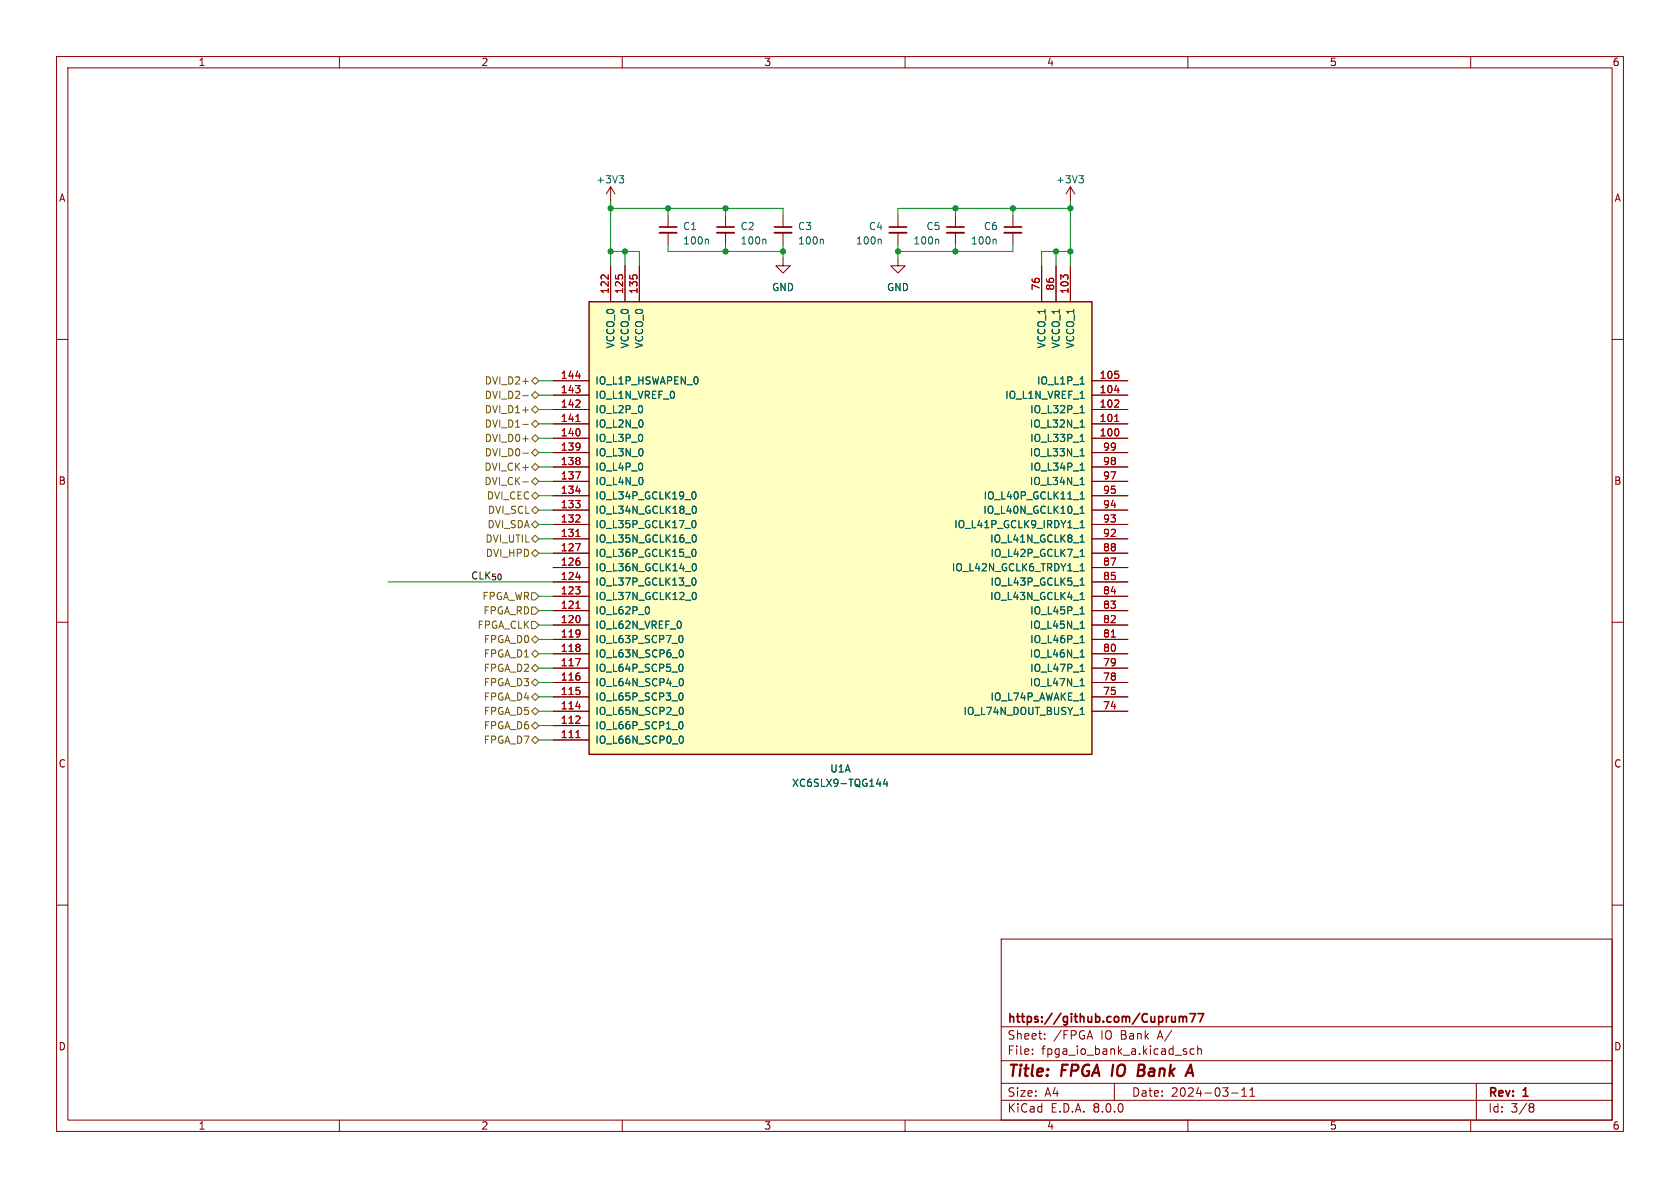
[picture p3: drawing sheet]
<svg xmlns="http://www.w3.org/2000/svg" width="297mm" height="210mm" viewBox="0 0 297 210" stroke-linecap="round" stroke-linejoin="round" font-family="sans-serif">
<g fill="none" stroke="#840000" stroke-width=".18">
<path d="M10 10h277v190h-277zM12 12h273v186h-273zM60 10v2M110 10v2M160 10v2M210 10v2M260 10v2M107.9 33l-.7 1.3M107.9 33v2.6M107.9 33l.8 1.3M118.1 38.1v2M128.3 38.1v2"/>
<path d="M138.4 38.1v2M168.9 38.1v2M179.1 38.1v2M189.2 33l.8 1.3M189.2 33v2.6M189.2 33l-.7 1.3M10 60h2M118.1 41.1v2.1M128.3 41.1v2.1M138.4 41.1v2.1M168.9 41.1v2.1M179.1 41.1v2.1"/>
<path d="M285 60h2M10 110h2M285 110h2M10 160h2M285 160h2M177 166h108v32h-108zM60 198v2M110 198v2M160 198v2M177 194.5h108M177 191.5h108M177 187.5h108"/>
<path d="M177 181.5h108M182.5 186.3v.1M182.5 185.5v.1M184.7 183.6v.1M184.7 182.8v.1M197 191.5v3M209.4 185.9l.3 .1 .1 .2-.2 .2h-.3M209.4 185.4l.3 .1M210 198v2M211.1 185.5l-.4-.1-.3 .3v.4l.1 .2h.6M211.7 185.5l.3-.1 .3 .1 .1 .9M211.7 184.9v1.5"/>
<path d="M217.7 193.2h1.2M219.5 193.8h.9M219.5 192.7l.5-.4v1.5M221 193.8h.8M221 192.7l.4-.4v1.5M260 198v2M261 191.5v6.5M270.6 195.1h.3l.3 .3-.3 .3M270.6 195.7h.3M270.9 195.7l.2 .2 .1 .4-.3 .3h-.3"/>
</g>
<path d="M196.8 188.2l-.3 2M201.2 189.2h.7M201.4 188.2h.6M201.9 189.2l.3 .1M202.1 190.1l-1 .1M202.1 189.1l-.2 .1M210.5 188.2l.4 2" fill="none" stroke="#840000" stroke-width=".4"/>
<path d="M116.6 40.1h3M126.7 40.1h3.1M136.9 40.1h3.1M167.4 40.1h3M177.5 40.1h3.1M208.5 179.7v1M208.5 179.8l.4-.1 .2 .2M209.1 179.9l.2-.2 .4 .1 .1 .9M209.1 179.9v.8M210.3 179.2h1l-.6 1.5M211.8 179.2h1l-.7 1.5" fill="none" stroke="#840000" stroke-width=".3"/>
<path d="M116.6 41.1h3M126.7 41.1h3.1M136.9 41.1h3.1M167.4 41.1h3M177.5 41.1h3.1" fill="none" stroke="#840000" stroke-width=".33"/>
<path d="M109.5 31.1h.7l-.4 .4M110 31.5l.2 .3v.3l-.2 .2M190.7 31.1h.8l-.4 .4M191.3 31.5l.2 .3v.3l-.2 .2M125.1 42.3l.1 .2v.6M135.2 42.3l.2 .2v.6M145.4 42.3l.2 .2v.6M165.8 42.3l.2 .2v.6M175.9 42.3l.2 .2v.6" fill="none" stroke="#006464" stroke-width=".18"/>
<path d="M104.1 53.3h88.9v80.1h-88.9z" fill="#ffffc2"/>
<path d="M104.1 53.3h88.9v80.1h-88.9z" fill="none" stroke="#840000" stroke-width=".25"/>
<g fill="none" stroke="#840000" stroke-width=".18">
<path d="M158.7 38.1v2M107.9 47v6.3M110.5 47v6.3M113 47v6.3M138.4 45.7v1.3h1.3l-1.3 1.3-1.2-1.3h1.2M158.7 45.7v1.3h-1.2l1.2 1.3 1.3-1.3h-1.3M158.7 41.1v2.1M184.1 47v6.3M186.7 47v6.3M189.2 47v6.3M97.8 77.5h6.3M97.8 74.9h6.3"/>
<path d="M97.8 72.4h6.3M97.8 69.9h6.3M97.8 67.3h6.3M193 77.5h6.4M193 74.9h6.4M193 72.4h6.4M193 69.9h6.4M193 67.3h6.4M97.8 97.8h6.3M97.8 95.3h6.3M97.8 92.7h6.3M97.8 90.2h6.3"/>
<path d="M97.8 87.6h6.3M97.8 85.1h6.3M97.8 82.6h6.3M97.8 80h6.3M193 97.8h6.4M193 95.3h6.4M193 92.7h6.4M193 90.2h6.4M193 87.6h6.4M193 85.1h6.4M193 82.6h6.4M193 80h6.4"/>
<path d="M97.8 118.1h6.3M97.8 115.6h6.3M97.8 113h6.3M97.8 110.5h6.3M97.8 108h6.3M97.8 105.4h6.3M97.8 102.9h6.3M97.8 100.3h6.3M193 118.1h6.4M193 115.6h6.4M193 113h6.4M193 110.5h6.4"/>
<path d="M193 108h6.4M193 105.4h6.4M193 102.9h6.4M193 100.3h6.4M97.8 130.8h6.3M97.8 128.3h6.3M97.8 125.7h6.3M97.8 123.2h6.3M97.8 120.7h6.3M193 125.7h6.4M193 123.2h6.4M193 120.7h6.4"/>
</g>
<g fill="none" stroke="#006464" stroke-width=".18">
<path d="M155.6 42.3l.2 .2v.6M191 78h.7M191 75.5h.7M191 73h.7M191 70.4h.7M191 67.9h.7M191.2 71.9l.1-.2v1.3M191.2 74.4l.1-.2v1.3M191.2 77l.1-.2v1.2M191.2 79.5l.1-.2v1.3M122.4 87.2l.2-.3a.68 .68 0 0 1 .5 .7 .68 .68 0 0 1-.5 .6l-.2-.2M122.4 92.3l.2-.3a.68 .68 0 0 1 .5 .7 .68 .68 0 0 1-.5 .6l-.2-.3"/>
<path d="M122.4 97.3l.2-.2a.68 .68 0 0 1 .5 .6 .68 .68 0 0 1-.5 .7l-.2-.3M122.5 89.6l.2-.1a.68 .68 0 0 1 .4 .6 .68 .68 0 0 1-.4 .6l-.2-.1M122.5 94.7l.2-.1a.68 .68 0 0 1 .4 .6 .68 .68 0 0 1-.4 .6l-.2-.1M122.5 99.8l.2-.2a.68 .68 0 0 1 .4 .7 .68 .68 0 0 1-.4 .6l-.2-.1M191 87.3l.3-.4v1.3M191 89.8l.3-.3v1.2M191 92.4l.3-.4v1.3M191 94.9l.3-.3v1.2M191 97.5l.3-.4v1.3M191 98.4h.7M191 95.8h.7M191 93.3h.7"/>
<path d="M191 90.7h.7M191 88.2h.7M191 85.7h.7M191 83.1h.7M191 80.6h.7M191.2 82l.1-.1v1.2M191.2 84.6l.1-.2v1.3M114.6 107.3l.2 .4-.2 .8M120.2 112.4l.1-.1a.68 .68 0 0 1 .5 .7 .68 .68 0 0 1-.5 .6l-.1-.1M120.2 117.5l.1-.1a.68 .68 0 0 1 .5 .7 .68 .68 0 0 1-.5 .6l-.1-.1M120.3 114.9h.1a.68 .68 0 0 1 .4 .6 .68 .68 0 0 1-.4 .6h-.1M122.4 102.4l.2-.2a.68 .68 0 0 1 .5 .6 .68 .68 0 0 1-.5 .6l-.2-.2"/>
<path d="M122.5 104.8l.2-.1a.68 .68 0 0 1 .4 .7 .68 .68 0 0 1-.4 .6l-.2-.1M191 100l.3-.4v1.3M191 102.5l.3-.3v1.2M191 105.1l.3-.4v1.3M191 118.7h.7M191 116.1h.7M191 113.6h.7M191 106h.7M191 103.4h.7M191 100.9h.7M191 111.1h.7M191 108.5h.7"/>
<path d="M191.2 107.4l.1-.1v1.2M191.2 110l.1-.2v1.3M191.2 112.5l.1-.2v1.3M191.2 115.1l.1-.2v1.2M191.2 117.6l.1-.2v1.3M120.2 127.6h.1a.68 .68 0 0 1 .5 .6 .68 .68 0 0 1-.5 .6h-.1M120.2 122.6l.1-.1a.68 .68 0 0 1 .5 .6 .68 .68 0 0 1-.5 .7l-.1-.1M120.3 130.2l.1-.1a.68 .68 0 0 1 .4 .7 .68 .68 0 0 1-.4 .6l-.1-.1M120.3 120h.1a.68 .68 0 0 1 .4 .6 .68 .68 0 0 1-.4 .6h-.1M120.3 125.1l.1-.1a.68 .68 0 0 1 .4 .7 .68 .68 0 0 1-.4 .6l-.1-.1M155 138.6h.8M156.5 137.7l-.3 .9h.8"/>
<path d="M156.8 138.2v.8M191 126.3h.7M191 123.8h.7M191 121.2h.7M191.2 120.1l.1-.1v1.2"/>
</g>
<g fill="none" stroke="#a90000" stroke-width=".18">
<path d="M106.4 48.7h.4M107.5 48.6v.8M101.8 72h.7M101.8 74.5h.7M101.8 66.5h.8M102.5 70.8v.4M197 72h.8M197.1 74.5h.7M197.1 69h.7M197.7 70.8v.4M101.8 96.1h.8l-.5 1.3M101.8 92.3h.7"/>
<path d="M101.8 83.4h.8l-.5 1.3M101.8 94.8h.7M101.8 86.8h.8M102.5 91.1v.5M101.8 116.4h.8l-.5 1.3M101.8 107.5h.7M101.8 102h.8M196.5 112.6h.7M101.8 127.9h.7M101.8 130.4h.7M101.8 124.9h.8M102.5 126.7v.4"/>
</g>
<path d="M157.2 41.1h3.1" fill="none" stroke="#840000" stroke-width=".33"/>
<path d="M157.2 40.1h3.1" fill="none" stroke="#840000" stroke-width=".3"/>
<g fill="none" stroke="#725600" stroke-width=".18">
<path d="M92.4 75h1M92.4 77.6h1M92.4 67.4h1M92.4 72.5h1M92.4 69.9h1M94 74.9l.6-.6 .6 .6-.6 .7zM94 77.5l.6-.7 .6 .7-.6 .6zM94 67.3l.6-.6 .6 .6-.6 .6zM94 69.9l.6-.7 .6 .7-.6 .6zM94.6 71.8l.6 .6-.6 .6-.6-.6zM92.4 85.2h1M92.4 80.1h1"/>
<path d="M94 92.7l.6-.6 .6 .6-.6 .6zM94 85.1l.6-.6 .6 .6-.6 .6zM94 80l.6-.6 .6 .6-.6 .6zM94 82.6l.6-.7 .6 .7-.6 .6zM94 87.6l.6-.6 .6 .6-.6 .7zM94 97.8l.6-.6 .6 .6-.6 .6zM94 95.3l.6-.7 .6 .7-.6 .6zM94.6 89.5l.6 .7-.6 .6-.6-.6zM94 113l.6-.6 .6 .6-.6 .7zM94 109.9h.6l.6 .6-.6 .6h-.6zM94 104.8h.6l.6 .6-.6 .6h-.6zM94 107.3h.6l.6 .7-.6 .6h-.6z"/>
<path d="M94 115.6l.6-.7 .6 .7-.6 .6zM94.6 117.5l.6 .6-.6 .6-.6-.6zM94 128.3l.6-.7 .6 .7-.6 .6zM94 123.2l.6-.6 .6 .6-.6 .6zM94 120.7l.6-.7 .6 .7-.6 .6zM94 125.7l.6-.6 .6 .6-.6 .7zM94.6 130.2l.6 .6-.6 .6-.6-.6z"/>
</g>
<g fill="none" stroke="#009600" stroke-width=".18">
<path d="M107.9 36.8h30.5v1.3M107.9 35.6v11.4M118.1 36.8v1.3M128.3 36.8v1.3M168.9 36.8v1.3M179.1 36.8v1.3M189.2 36.8h-30.5v1.3M189.2 35.6v11.4M107.9 44.5h5.1v2.5M110.5 44.5v2.5M118.1 43.2v1.3h20.3M128.3 43.2v1.3"/>
<path d="M138.4 43.2v2.5M158.7 43.2v2.5M168.9 43.2v1.3M179.1 43.2v1.3h-20.4M186.7 44.5v2.5M189.2 44.5h-5.1v2.5M95.2 74.9h2.6M95.2 69.9h2.6M95.2 67.3h2.6M95.2 77.5h2.6M95.2 72.4h2.6M95.2 92.7h2.6"/>
<path d="M95.2 87.6h2.6M95.2 85.1h2.6M95.2 90.2h2.6M95.2 95.3h2.6M95.2 97.8h2.6M95.2 80h2.6M95.2 82.6h2.6M68.6 102.9h29.2M95.2 108h2.6M95.2 113h2.6M95.2 118.1h2.6M95.2 110.5h2.6"/>
<path d="M95.2 105.4h2.6M95.2 115.6h2.6M95.2 130.8h2.6M95.2 125.7h2.6M95.2 120.7h2.6M95.2 123.2h2.6M95.2 128.3h2.6"/>
</g>
<g fill="#009600" stroke="#009600" stroke-width=".18">
<circle cx="110.5" cy="44.5" r=".46"/>
<circle cx="107.9" cy="44.5" r=".46"/>
<circle cx="107.9" cy="36.8" r=".46"/>
<circle cx="128.3" cy="36.8" r=".46"/>
<circle cx="118.1" cy="36.8" r=".46"/>
<circle cx="128.3" cy="44.5" r=".46"/>
<circle cx="158.7" cy="44.5" r=".46"/>
<circle cx="138.4" cy="44.5" r=".46"/>
<circle cx="168.9" cy="36.8" r=".46"/>
<circle cx="179.1" cy="36.8" r=".46"/>
<circle cx="189.2" cy="36.8" r=".46"/>
<circle cx="189.2" cy="44.5" r=".46"/>
<circle cx="168.9" cy="44.5" r=".46"/>
<circle cx="186.7" cy="44.5" r=".46"/>
</g>
<g font-size="2.8" fill="#840000">
<text x="178" y="190.9">Title:</text>
<text x="187.7" y="190.9">FPGA</text>
<text x="197.4" y="190.9">IO</text>
<text x="202.8" y="190.9">Bank</text>
</g>
<g font-size="2.1" fill="#840000">
<text x="178" y="184">Sheet:</text>
<text x="178" y="181.2">https://github.com/Cuprum77</text>
<text x="186.2" y="184">/FPGA</text>
<text x="194.7" y="184">IO Bank</text>
<text x="205" y="184">A/</text>
<text x="178" y="186.7">File:</text>
<text x="184.1" y="186.7">fpga_io_bank_a.kicad_sch</text>
<text x="178" y="196.9">KiCad</text>
<text x="178" y="194.1">Size:</text>
<text x="184.7" y="194.1">A4</text>
<text x="185.7" y="196.9">E.D.A.</text>
<text x="193.3" y="196.9">8.0.0</text>
<text x="200" y="194.1">Date:</text>
<text x="207" y="194.1">2024-03-11</text>
<text x="263" y="194.3">Rev:</text>
<text x="263" y="196.9">Id:</text>
<text x="267.1" y="196.9">3/8</text>
<text x="269.4" y="194.3">1</text>
</g>
<g font-size="1.8" fill="#840000">
<text x="35" y="11.9">1</text>
<text x="85" y="11.9">2</text>
<text x="135" y="11.9">3</text>
<text x="185" y="11.9">4</text>
<text x="235" y="11.9">5</text>
<text x="285" y="11.9">6</text>
<text x="10.3" y="35.9">A</text>
<text x="285.3" y="35.9">A</text>
<text x="10.3" y="85.9">B</text>
<text x="285.3" y="85.9">B</text>
<text x="10.3" y="135.9">C</text>
<text x="285.3" y="135.9">C</text>
<text x="10.3" y="185.9">D</text>
<text x="285.3" y="185.9">D</text>
<text x="35" y="199.9">1</text>
<text x="85" y="199.9">2</text>
<text x="135" y="199.9">3</text>
<text x="185" y="199.9">4</text>
<text x="235" y="199.9">5</text>
<text x="285" y="199.9">6</text>
</g>
<g font-size="1.8" fill="#006464">
<text x="105.3" y="32.6">+3V3</text>
<text x="186.6" y="32.6">+3V3</text>
<text x="120.7" y="40.9">C1</text>
<text x="130.8" y="40.9">C2</text>
<text x="141" y="40.9">C3</text>
<text x="153.5" y="40.9">C4</text>
<text x="163.7" y="40.9">C5</text>
<text x="173.8" y="40.9">C6</text>
<text x="120.7" y="43.4">100n</text>
<text x="130.8" y="43.4">100n</text>
<text x="141" y="43.4">100n</text>
<text x="151.2" y="43.4">100n</text>
<text x="161.4" y="43.4">100n</text>
<text x="171.5" y="43.4">100n</text>
<text x="136.4" y="51.7">GND</text>
<text x="156.7" y="51.7">GND</text>
<text x="108.8" y="61.7" transform="rotate(-90 108.8 61.7)">VCCO_0</text>
<text x="111.4" y="61.7" transform="rotate(-90 111.4 61.7)">VCCO_0</text>
<text x="113.9" y="61.7" transform="rotate(-90 113.9 61.7)">VCCO_0</text>
<text x="185" y="61.7" transform="rotate(-90 185 61.7)">VCCO_1</text>
<text x="187.6" y="61.7" transform="rotate(-90 187.6 61.7)">VCCO_1</text>
<text x="190.1" y="61.7" transform="rotate(-90 190.1 61.7)">VCCO_1</text>
<text x="105.2" y="70.7">IO_L1N_VREF_0</text>
<text x="105.2" y="68.2">IO_L1P_HSWAPEN_0</text>
<text x="177.6" y="70.7">IO_L1N_VREF_1</text>
<text x="183.2" y="68.2">IO_L1P_1</text>
<text x="105.2" y="75.8">IO_L2N_0</text>
<text x="105.2" y="73.3">IO_L2P_0</text>
<text x="182" y="75.8">IO_L32N_1</text>
<text x="182" y="73.3">IO_L32P_1</text>
<text x="105.2" y="83.4">IO_L4P_0</text>
<text x="105.2" y="80.9">IO_L3N_0</text>
<text x="105.2" y="78.3">IO_L3P_0</text>
<text x="182" y="80.9">IO_L33N_1</text>
<text x="182" y="78.3">IO_L33P_1</text>
<text x="182" y="83.4">IO_L34P_1</text>
<text x="105.2" y="88.5">IO_L34P_GCLK19_0</text>
<text x="105.2" y="86">IO_L4N_0</text>
<text x="173.8" y="88.5">IO_L40P_GCLK11_1</text>
<text x="182" y="86">IO_L34N_1</text>
<text x="105.2" y="93.6">IO_L35P_GCLK17_0</text>
<text x="105.2" y="91">IO_L34N_GCLK18_0</text>
<text x="168.6" y="93.6">IO_L41P_GCLK9_IRDY1_1</text>
<text x="173.7" y="91">IO_L40N_GCLK10_1</text>
<text x="105.2" y="101.2">IO_L36N_GCLK14_0</text>
<text x="105.2" y="98.7">IO_L36P_GCLK15_0</text>
<text x="105.2" y="96.1">IO_L35N_GCLK16_0</text>
<text x="168.2" y="101.2">IO_L42N_GCLK6_TRDY1_1</text>
<text x="174.9" y="96.1">IO_L41N_GCLK8_1</text>
<text x="175" y="98.7">IO_L42P_GCLK7_1</text>
<text x="105.2" y="106.3">IO_L37N_GCLK12_0</text>
<text x="105.2" y="103.7">IO_L37P_GCLK13_0</text>
<text x="174.9" y="106.3">IO_L43N_GCLK4_1</text>
<text x="175" y="103.7">IO_L43P_GCLK5_1</text>
<text x="105.2" y="113.9">IO_L63P_SCP7_0</text>
<text x="105.2" y="111.4">IO_L62N_VREF_0</text>
<text x="105.2" y="108.8">IO_L62P_0</text>
<text x="182" y="111.4">IO_L45N_1</text>
<text x="182" y="113.9">IO_L46P_1</text>
<text x="182" y="108.8">IO_L45P_1</text>
<text x="105.2" y="119">IO_L64P_SCP5_0</text>
<text x="105.2" y="116.4">IO_L63N_SCP6_0</text>
<text x="182" y="116.4">IO_L46N_1</text>
<text x="182" y="119">IO_L47P_1</text>
<text x="105.2" y="124.1">IO_L65P_SCP3_0</text>
<text x="105.2" y="121.5">IO_L64N_SCP4_0</text>
<text x="175" y="124.1">IO_L74P_AWAKE_1</text>
<text x="182" y="121.5">IO_L47N_1</text>
<text x="105.2" y="131.7">IO_L66N_SCP0_0</text>
<text x="105.2" y="129.1">IO_L66P_SCP1_0</text>
<text x="105.2" y="126.6">IO_L65N_SCP2_0</text>
<text x="170.2" y="126.6">IO_L74N_DOUT_BUSY_1</text>
<text x="146.7" y="136.8">U1A</text>
<text x="139.9" y="139.3">XC6SLX9-TQG144</text>
</g>
<g font-size="1.8" fill="#a90000">
<text x="107.7" y="52.1" transform="rotate(-90 107.7 52.1)">122</text>
<text x="110.2" y="52.1" transform="rotate(-90 110.2 52.1)">125</text>
<text x="112.8" y="52.1" transform="rotate(-90 112.8 52.1)">135</text>
<text x="183.9" y="51.5" transform="rotate(-90 183.9 51.5)">76</text>
<text x="186.4" y="51.5" transform="rotate(-90 186.4 51.5)">86</text>
<text x="189" y="52.1" transform="rotate(-90 189 52.1)">103</text>
<text x="99" y="69.6">143</text>
<text x="99" y="67.1">144</text>
<text x="194.3" y="69.6">104</text>
<text x="194.3" y="67.1">105</text>
<text x="99" y="77.2">140</text>
<text x="99" y="74.7">141</text>
<text x="99" y="72.1">142</text>
<text x="194.3" y="77.2">100</text>
<text x="194.3" y="74.7">101</text>
<text x="194.3" y="72.1">102</text>
<text x="99" y="82.3">138</text>
<text x="99" y="79.8">139</text>
<text x="194.9" y="82.3">98</text>
<text x="194.9" y="79.8">99</text>
<text x="99" y="89.9">133</text>
<text x="99" y="87.4">134</text>
<text x="99" y="84.8">137</text>
<text x="194.9" y="89.9">94</text>
<text x="194.9" y="87.4">95</text>
<text x="194.9" y="84.8">97</text>
<text x="99" y="95">131</text>
<text x="99" y="92.5">132</text>
<text x="194.9" y="95">92</text>
<text x="194.9" y="92.5">93</text>
<text x="99" y="100.1">126</text>
<text x="99" y="97.5">127</text>
<text x="194.9" y="100.1">87</text>
<text x="194.9" y="97.5">88</text>
<text x="99" y="107.7">121</text>
<text x="99" y="105.2">123</text>
<text x="99" y="102.6">124</text>
<text x="194.9" y="107.7">83</text>
<text x="194.9" y="105.2">84</text>
<text x="194.9" y="102.6">85</text>
<text x="99" y="112.8">119</text>
<text x="99" y="110.2">120</text>
<text x="194.9" y="112.8">81</text>
<text x="194.9" y="110.2">82</text>
<text x="99" y="117.9">117</text>
<text x="99" y="115.3">118</text>
<text x="194.9" y="117.9">79</text>
<text x="194.9" y="115.3">80</text>
<text x="99" y="125.5">114</text>
<text x="99" y="122.9">115</text>
<text x="99" y="120.4">116</text>
<text x="194.9" y="125.5">74</text>
<text x="194.9" y="122.9">75</text>
<text x="194.9" y="120.4">78</text>
<text x="99" y="130.6">111</text>
<text x="99" y="128">112</text>
</g>
<g font-size="1.8" fill="#725600">
<text x="85.6" y="68.2">DVI_D2+</text>
<text x="85.6" y="70.7">DVI_D2-</text>
<text x="85.6" y="75.8">DVI_D1-</text>
<text x="85.6" y="73.3">DVI_D1+</text>
<text x="85.5" y="83.4">DVI_CK+</text>
<text x="85.6" y="78.3">DVI_D0+</text>
<text x="85.6" y="80.9">DVI_D0-</text>
<text x="85.5" y="86">DVI_CK-</text>
<text x="86" y="88.5">DVI_CEC</text>
<text x="86.1" y="93.6">DVI_SDA</text>
<text x="86.1" y="91">DVI_SCL</text>
<text x="85.7" y="96.1">DVI_UTIL</text>
<text x="85.8" y="98.7">DVI_HPD</text>
<text x="85.2" y="106.3">FPGA_WR</text>
<text x="84.3" y="111.4">FPGA_CLK</text>
<text x="85.4" y="108.8">FPGA_RD</text>
<text x="85.4" y="113.9">FPGA_D0</text>
<text x="85.4" y="116.4">FPGA_D1</text>
<text x="85.4" y="119">FPGA_D2</text>
<text x="85.4" y="124.1">FPGA_D4</text>
<text x="85.4" y="121.5">FPGA_D3</text>
<text x="85.4" y="129.1">FPGA_D6</text>
<text x="85.4" y="131.7">FPGA_D7</text>
<text x="85.4" y="126.6">FPGA_D5</text>
</g>
<text font-size="1.8" fill="#0f0f0f" x="83.1" y="102.5">CLK_{50}</text>
</svg>
